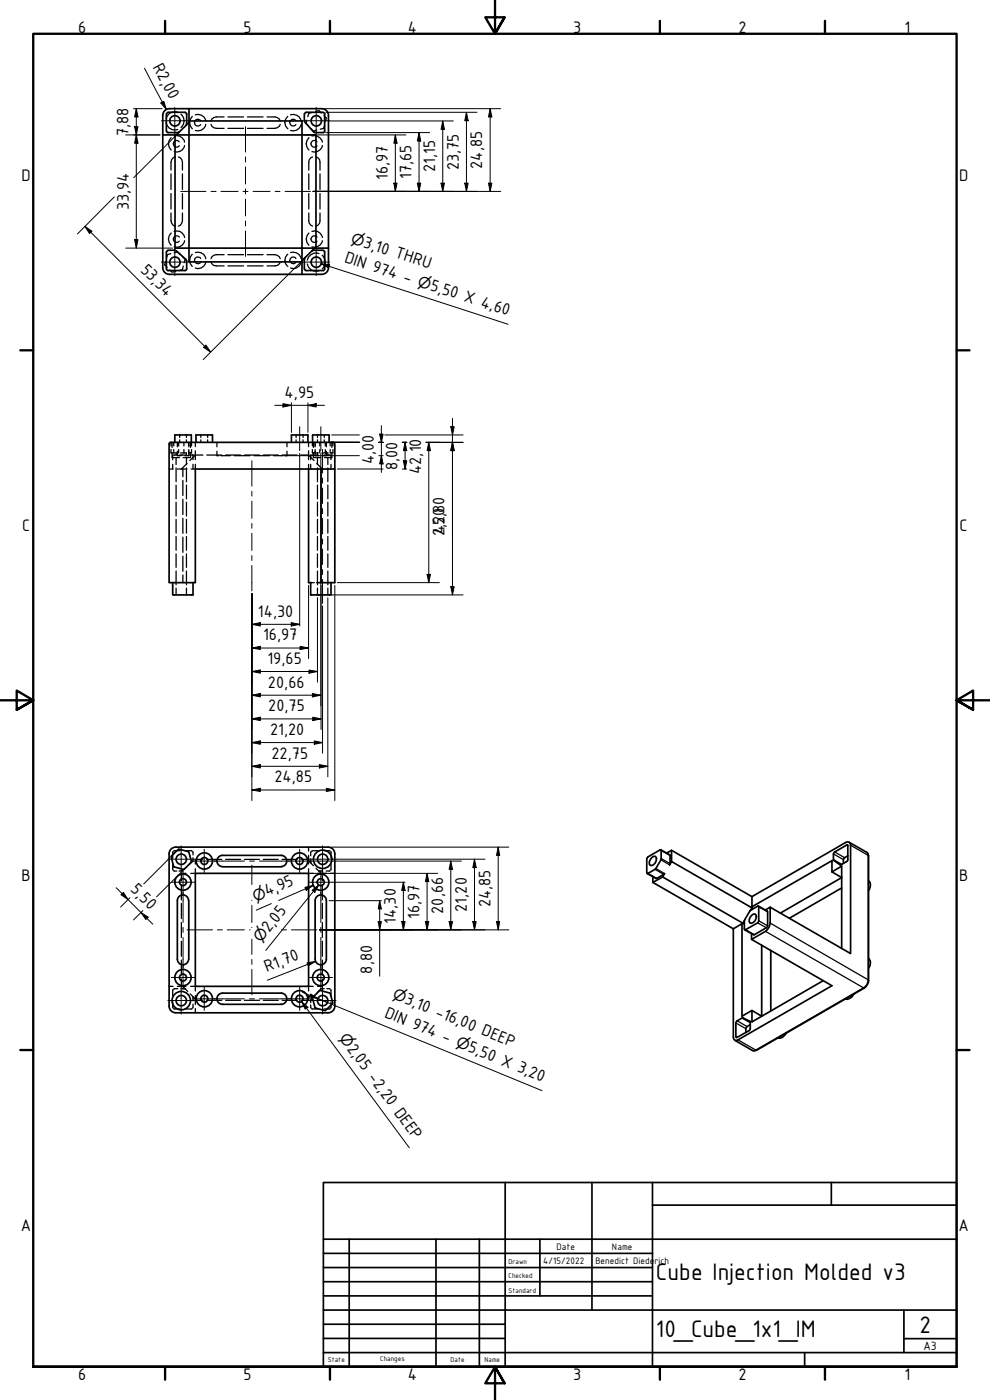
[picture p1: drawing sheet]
<svg xmlns="http://www.w3.org/2000/svg" width="297mm" height="420mm" viewBox="0 0 297 420" stroke-linecap="round" stroke-linejoin="round" font-family="sans-serif">
<!-- layer: Hidden (ISO) -->
<g fill="none" stroke="#000" stroke-width=".38">
<path d="M49.8 36.8a2.68 2.68 0 0 0 3.5 2M53.3 33.7a2.69 2.69 0 0 0-3.5 2M54.3 34.3a2.58 2.58 0 0 1 0 4M57.7 35a2.47 2.47 0 0 0 0 3.7M58.6 34.5a2.37 2.37 0 0 1 3.1 1.8M60.2 36.2l-.7-.4a1.02 1.02 0 0 0-1.1 1 1.02 1.02 0 0 0 1.1 1l.7-.4M61.7 37.3a2.34 2.34 0 0 1-3.1 1.9M63.3 37.3l.3 .6 .5 .4 3.1 .2M67.2 35.1l-3.1 .2-.5 .4-.3 .6M68.4 38.5h4.7M68.4 35.1h4.7M74.2 38.5h4.7"/>
<path d="M74.2 35.1h4.7M80.1 35.1l3.1 .2 .6 .4 .3 .6M84.1 37.3l-.3 .6-.6 .4-3.1 .2M86.4 35a2.35 2.35 0 0 0 0 3.7M87.2 34.5a2.45 2.45 0 0 1 3.2 1.8M88.8 36.2l-.2-.2a1.03 1.03 0 0 0-1.4 .1 1.03 1.03 0 0 0 0 1.4 1.03 1.03 0 0 0 1.4 .1l.2-.2M90.4 37.3a2.46 2.46 0 0 1-3.2 1.9M92.1 36l-.3 1.1 .8 .7M93.3 38.6l.7 .7 1.1-.3M93.7 33.8l-1.1 .2-.3 1M94.7 33.4l1-.2 .8 .8M97.2 34.7l.7 .7-.2 1.1"/>
<path d="M97.4 37.5l-.3 1-1 .3M51.3 52.2v4.7M51.3 58.1v4.6M51.4 41.3a2.47 2.47 0 0 0 0 3.7M52.3 40.8a2.37 2.37 0 0 1 3.1 1.9M52.5 47.1l-.6 .2-.4 .6-.2 3.1M53.5 47.1l.6 .2 .4 .6 .2 3.1M53.8 42.6l-.1-.2a.99 .99 0 0 0-1.5 .1 .99 .99 0 0 0 .2 1.4 .99 .99 0 0 0 1.4-.2M54.7 52.2v4.7M54.7 58.1v4.6M55.4 43.7a2.34 2.34 0 0 1-3.1 1.8M92.6 52.2v4.7"/>
<path d="M92.6 58.1v4.6M92.7 41.3a2.47 2.47 0 0 0 0 3.7M93.6 40.8a2.42 2.42 0 0 1 3.1 1.9M93.8 47.1l-1 .8-.2 3.1M94.9 47.1l1 .8 .1 3.1M95.1 42.6l-.1-.2a1.03 1.03 0 0 0-1.4 0 1.03 1.03 0 0 0 0 1.5 1.03 1.03 0 0 0 1.4 0l.1-.2M96 52.2v4.7M96 58.1v4.6M96.7 43.7a2.34 2.34 0 0 1-3.1 1.8M49.7 78.5l-.3 1 .8 .7M51.2 76.1l-1 .3-.2 1M51.3 63.9l.2 3.1 .4 .6 .6 .3"/>
<path d="M51.4 70a2.4 2.4 0 0 0 0 3.6M52.3 69.4a2.27 2.27 0 0 1 3.1 1.9M52.3 75.9l1-.3 .7 .8M53.8 71.2a.99 .99 0 0 0-1.5-.2 .99 .99 0 0 0 0 1.5 .99 .99 0 0 0 1.5-.1M54.7 63.9l-.2 3.1-.4 .6-.6 .3M54.8 77.1l.8 .7-.4 1M55 79.9l-.3 1-1 .3M55.4 72.2a2.34 2.34 0 0 1-3.1 1.9M57.7 76.3a2.4 2.4 0 0 0 0 3.6M58.6 75.8a2.37 2.37 0 0 1 3.1 1.8M60.2 77.6a1.01 1.01 0 0 0-1.6-.1 1.01 1.01 0 0 0 .3 1.5l.6 .2 .7-.5M61.7 78.7a2.27 2.27 0 0 1-3.1 1.7"/>
<path d="M63.3 78.7l.8 1 3.1 .1M67.2 76.4l-3.1 .2-.5 .5-.3 .5M68.4 79.8h4.7M68.4 76.4h4.7M74.2 79.8h4.7M74.2 76.4h4.7M80.1 76.4l3.1 .2 .6 .5 .3 .5M84.1 78.7l-.9 1-3.1 .1M86.4 76.3a2.29 2.29 0 0 0 0 3.6M87.2 75.8a2.45 2.45 0 0 1 3.2 1.8M88.8 77.6l-.2-.3a1.04 1.04 0 0 0-1.4 .1 1.04 1.04 0 0 0 0 1.4 1.04 1.04 0 0 0 1.4 .1l.2-.2M90.4 78.7a2.39 2.39 0 0 1-3.2 1.7"/>
<path d="M92.2 79.2a2.65 2.65 0 0 0 3.5 2.1M92.6 63.9l.2 3.1 1 .9M92.7 70a2.4 2.4 0 0 0 0 3.6M93.6 69.4a2.31 2.31 0 0 1 3.1 1.9M95.1 71.2a1 1 0 0 0-1.7 .2 1 1 0 0 0 1.1 1.3l.6-.3M95.7 76.1a2.53 2.53 0 0 0-3.5 2M96 63.9l-.1 3.1-1 .9M96.7 72.2a2.34 2.34 0 0 1-3.1 1.9M96.7 76.6a2.77 2.77 0 0 1 0 4.1M50.9 81l.7 .7 1.1-.3M51.3 132.8v1M51.3 134.9v1h.3"/>
<path d="M51.6 135.8v1.5h2.2M51.6 132.8v1.5M51.8 139.4v1.4M51.9 135.9h1.2M52 136.6h-.2v1.4M52.1 132.8v1M52.1 134.9v1M52.2 136.6h.8M52.8 135.9v.2M52.8 136.4v.2M52.8 137.3v2.1M53.2 135.4v1.4h1.2"/>
<path d="M53.2 132.8v1.3M53.6 132.8v1M53.6 134.9v1M53.7 136.6h.8M53.9 130.5v.8M53.9 132v.8M54.2 135.9h1.7v.2M54.7 136.6h1.1M55.2 132.8v1M55.2 134.9v1M55.9 130.5v.8M55.9 132v.8"/>
<path d="M55.9 136.4v.2M55.9 137.3v2.1M56.1 139.1l-1.7 1.7M56.6 132.8v1.3M56.6 134.9v1.9h-1.1M56.8 136.6h1M57.1 135.8v1.5h-2.2M57.1 132.8v1.5M57.5 132.8v1M57.5 134.9v1h-.8M57.9 136.6v1.4M57.9 139.4v1.4"/>
<path d="M58.6 139.4v1.4h-1.3M58.6 132.8v1.2M58.6 135.3v2.7M60.3 130.5v.8M60.3 132v.8M60.9 136.6h-2.3l-1.6 1.6M62 136.6h4.5M62.3 130.5v.8M62.3 132v.8M65.1 135.4v1.4h.6M65.1 132.8v1.3M66.2 136.8h3"/>
<path d="M67.7 136.6h4.5M70.3 136.8h4.7M73.3 136.6h4.6M76.2 136.8h4.7M79 136.6h4.5M82 136.8h3M84.6 136.6h4.6M86.1 135.4v1.4h-.6M86.1 132.8v1.3M88.8 130.5v.8M88.8 132v.8M90.3 136.6h2.3l1.6 1.6"/>
<path d="M90.9 130.5v.8M90.9 132v.8M92.6 132.8v1.2M92.6 135.3v2.7M92.6 139.4v1.4M93.2 139.4v1.4M93.4 136.6h-.2v1.4M93.6 136.6h1.8M93.7 134.9v1h.3M93.7 132.8v1M94 135.8v1.5h2.3M94 132.8v1.5"/>
<path d="M94.3 135.9h1.3M94.6 132.8v1.3M94.6 134.9v1.9h1.1M95.1 139.1l1.6 1.7M95.2 130.5v.8M95.2 132v.8M95.2 135.9v.2M95.2 136.4v.2M95.2 137.3v2.1M95.9 132.8v1M95.9 134.9v1M96.6 135.9h1.8v.2"/>
<path d="M97.2 136.6h1.8M97.3 130.5v.8M97.3 132v.8M97.6 132.8v1M97.6 134.9v1M97.9 135.4v1.4h-1.1M97.9 132.8v1.3M98.4 136.4v.2M98.4 137.3v2.1M99.1 134.9v1h.8v-1M99.1 132.8v1M99.2 136.6l.1 1.4"/>
<path d="M99.3 139.4v1.4M99.6 135.8v1.5h-2.3M99.6 132.8v1.5M99.9 132.8v1M50.7 140.8h1.2M52.8 140.4v4.2M52.8 145.6v4.1M52.8 150.7v4.2M52.8 155.9v4.1M53.2 140.8h1.3M54.7 140.8h1.4M54.9 140.8v2.2"/>
<path d="M54.9 144.2v4.5M54.9 149.8v4.6M54.9 155.6v4.5M55.9 140.4v4.2M55.9 145.6v4.1M55.9 150.7v4.2M55.9 155.9v4.1M95.2 140.4v4.2M95.2 145.6v4.1M95.2 150.7v4.2M95.2 155.9v4.1M98.4 140.4v4.2"/>
<path d="M98.4 145.6v4.1M98.4 150.7v4.2M98.4 155.9v4.1M52.8 161v4.1M52.8 166.2v4.1M52.8 171.4v4.1M52.8 176.5v2M54.9 161.2v4.6M54.9 166.9v4.5M54.9 172.6v2.3M55.9 161v4.1M55.9 166.2v4.1"/>
<path d="M55.9 171.4v4.1M55.9 176.5v2M93.4 174.9h.1M93.6 174.9h.7M94.9 174.9h.6M95.2 161v4.1M95.2 166.2v4.1M95.2 171.4v4.1M95.2 176.5v2M98.4 161v4.1M98.4 166.2v4.1M98.4 171.4v4.1"/>
<path d="M98.4 176.5v2M51.8 259.2l.1 2M51.9 255.6l-.1 1.9M54 255.3l-1.9 .1M55.8 255.3l1.9 .1M57.8 255.6l.1 1M57.8 258.4l-1 1M57.9 257.4v.9M60.9 257.9h-2.3v1.4M62 257.9h4.5M67.7 257.9h4.5M73.3 257.9h4.6"/>
<path d="M79 257.9h4.5M84.6 257.9h4.6M90.3 257.9h2.3M92.6 254.2v1.2M92.6 256.7v2.6M92.6 258.3l1.4 1.5M93.2 257.8l.1 1.1M93.3 255.6l-.1 1.2M93.3 259.1h.1M95.4 255.3l-1.9 .1M97.2 255.3l1.9 .1M99.3 255.6v1.9"/>
<path d="M99.3 259.2v2M52.1 261.3l.9 .1M53.7 261.4h.8M54.4 265.5v4.5M54.4 271.1v4.6M54.4 276.8v4.5M55.8 260.4l-1.1 .9M55.8 262.1h-1.4v2.3M58.6 260.7v1.4h-1.4M92.6 260.7v1.4h1.4M94.8 260.6l1.5 1.5M95.3 262.1h2.7"/>
<path d="M95.5 261.3h.1M95.8 261.3l1 .1M96.7 262.1v2.3M96.7 265.5v4.5M96.7 271.1v4.6M96.7 276.8v4.5M99.1 261.3l-1.2 .1M99.2 262.1h1.3M50.7 296h1.2M51.9 297l-.1 1.9M53.2 296h2.6M53.3 296.7l-1.2 .1"/>
<path d="M54.3 296.7l1.1 .1M54.4 282.5v4.5M54.4 288.1v4.6M54.4 293.8v2.2M54.9 296l1.4 1.5M55.6 296.8h.1M57.1 298.3l1.5 1.5M57.2 296h1.4v1.4M57.8 299v.1M57.9 299.3v1M58.6 298.8v2.7M92.6 298.8v1.4h-2.3"/>
<path d="M94 296h-1.4v1.4M94.3 298.9l-1 1.1M96.3 296.8l-1.1 1.1M96.7 293.8v2.2h-1.4M96.7 282.5v4.5M96.7 288.1v4.6M97.3 296.7l-1 .1M98 296.7l1.1 .1M99.3 297v1.9M51.8 300.7l.1 1.9M52.1 302.7l1.9 .1M57.7 302.7l-1.9 .1"/>
<path d="M57.9 301.3l-.1 1.3M58.6 302.7v1.3M58.6 300.2h2.3M62 300.2h4.5M67.7 300.2h4.5M73.3 300.2h4.6M79 300.2h4.5M84.6 300.2h4.6M93.2 301.6l.1 1M93.3 300.1l-.1 .8M93.5 302.7l1.9 .1M99.1 302.7l-1.9 .1"/>
<path d="M99.3 300.7v1.9"/>
</g>
<!-- layer: Visible (ISO) -->
<g fill="none" stroke="#000" stroke-width=".51">
<path d="M48.8 34.6v5.9h4.1M49.9 34.2v5.1M50 39.3l.5 .5M50.4 33.7h5.1M50.5 33.8l-.5 .4M50.8 32.6h45.8a2 2 0 0 1 2 2M50.8 32.6a2 2 0 0 0-2 2M53.7 39.7l-3.3 .1M53.7 39.7l-.8 .8M55.5 33.8l.5 .4v3M56 37.2l-.1 .3M56.7 36.7l-3 3"/>
<path d="M56.7 36.3h33.9v46M56.7 32.6v46h33.9M91.3 34.2v2.1M91.4 36.3l.1 .3M91.4 36.6l2.8 3.1M91.8 33.7h5.1M91.9 33.8l-.5 .4M96.9 33.8l.5 .4-.1 5.4-.4 .2-2.7-.2M98.6 34.6v45.7a2 2 0 0 1-2 2h-45.8M48.8 40.5v39.8a2 2 0 0 0 2 2M52.5 40.5v34h46.1M52.9 40.5h41.9v34"/>
<path d="M49.9 75.6v5.1M50.4 75.1h2.1M50.5 75.2l-.5 .4M52.5 75.2l.3 .1M52.8 75.2l3.1 2.8M55.9 78l.1 .4M56 78.3v2.4l-.2 .4-5.4 .1M91.3 77.8v2.9M91.5 77.4l-.1 .3M93.6 75.3l-3 2.9M93.9 75.2l-.3 .1M94 75.1h2.9"/>
<path d="M94.4 74.5l-.8 .8M96.9 75.2l.5 .4-.1 5.4-.4 .2h-5.1M50 80.7l.5 .5M91.4 80.7l.5 .5M50.7 133.3v41.6h7.9v-34.1h41.9v-7.5M52.5 132.8v-2.3h4.9v2.3M58.8 132.8v-2.3h5v2.3M87.4 132.8v-2.3h5v2.3M93.8 132.8v-2.3h4.9v2.3M100.4 133.2l-.5-.4h-48.7l-.5 .4M92.6 140.8v34.1h.8M96.3 140.8v34.1h-.8"/>
<path d="M100.5 140.8v34.1h-4.2M51.8 174.9v3.6h6.1v-3.6M93.2 174.9v3.6h6.1v-3.6M51.3 257l2.3-2.2 3 .8 .9 3.1-2.3 2.3-3.1-.9zM66.8 256.7a1.68 1.68 0 0 0-1.7 1.7 1.68 1.68 0 0 0 1.7 1.7M66.8 256.7h17.6a1.68 1.68 0 0 1 1.6 1.7 1.68 1.68 0 0 1-1.6 1.7M98.4 254.2h-45.7a2 2 0 0 0-2 2v45.7M98.5 254.2a2 2 0 0 1 2 2v45.7M194.4 257.2l3.9-2.1a5.8 5.8 0 0 1-4.1 7.1l-.1-4.5zM195.5 257.4l1-.4a1.69 1.69 0 0 1 .2 1.8 1.69 1.69 0 0 1-1.6 .9 1.71 1.71 0 0 1 .4-2.3zM198.3 255.1l2.6 1.4v3.1l.6-1 24.1 13.9-.4 .7M200 256l1.5-.8 24.1 13.9"/>
<path d="M201.5 255.2v3.4M250.4 255.7l3.9-2.2v4.8l-2.2 1.3-2-1.6v-1.7zM254.4 256.8l-1.2 .9-.2 1.4M254.8 252.8l5.3 3 .5 1.1v37.3a3.2 3.2 0 0 1-1.3 2.3l-32.3 18.7-.6 .2-.7-.1-5.2-3.1M53.2 270.3a1.68 1.68 0 0 1 1.7-1.7 1.68 1.68 0 0 1 1.7 1.7M53.2 270.3v17.6a1.68 1.68 0 0 0 1.7 1.6 1.68 1.68 0 0 0 1.7-1.6M56.6 270.3v17.6M58.6 262.1h34v33.9h-34zM66.8 260.1h17.6M94.6 270.3v17.6a1.68 1.68 0 0 0 1.6 1.6 1.68 1.68 0 0 0 1.7-1.6v-17.6M94.6 270.3a1.68 1.68 0 0 1 1.6-1.7 1.68 1.68 0 0 1 1.7 1.7M194.2 262.2l2.6 1.4 2.6-1.4-.6 1 24.1 13.9 .4-.8"/>
<path d="M195.9 264.8l24.1 13.9v32.6l.5 .9 .9-.1 28.2-16.3-24.1-13.9 4.2-2.4a3.5 3.5 0 0 0 1.4-2.5v-4.7M195.9 263.1v1.7l2.9-1.6M222.6 277.2v27.8l3-1.7M222.6 277.2l-2.6 1.5M222.6 277.2h.7M223.3 276.8l-.4 .3M225 273.4l2.6-1.5v4.7l-4.1 2.5a5.6 5.6 0 0 1 1.5-5.7zM225.5 274.7l1-.4a1.7 1.7 0 0 1 .2 1.8 1.7 1.7 0 0 1-1.7 .9 1.71 1.71 0 0 1 .5-2.3zM225.6 269.1l28.1-16.3 .6-.2 .8 .5 .1 33.1-24.1-13.9M225.6 269.1v3M225.6 272.5v.5M227.6 271.9l2.7 1.8-.1 4.5-3.9 2.3-2.8-1.4"/>
<path d="M231.1 272.3l-1.5 .8M249.6 261.7v-3.4l-24 13.8 .3 .6M249.6 261.7l2.9-1.8v24.7M249.6 261.7l2.9 1.7-18.4 10.6M252.5 266.5l-15.6 9.1M260.6 264.3a1.63 1.63 0 0 1 .4 2.1l-.4 .9M66.8 298a1.68 1.68 0 0 0-1.7 1.7 1.68 1.68 0 0 0 1.7 1.7M66.8 298h17.6a1.68 1.68 0 0 1 1.6 1.7 1.68 1.68 0 0 1-1.6 1.7h-17.6M93.7 299.4l2.2-2.2 3.2 .8 .8 3.1-2.3 2.2-3-.8zM225.5 280.2v1.7M228.5 283.7v21.3l-2.9-1.7v3.4l21.4-12.4M231.3 285.2v18.2"/>
<path d="M256.2 298.3a2.25 2.25 0 0 1-2.5 1.5M260.6 287.7a1.86 1.86 0 0 1 0 2.9M50.7 302a2 2 0 0 0 2 2h45.7M100.5 302a2 2 0 0 1-2 2M220.9 306.6l2-1.1 2.1 1v2.5l-4.1 2.4zM225.1 307.5l-1.2 .8-.1 1.6M236 310a2.17 2.17 0 0 1-2.6 1.4"/>
<circle cx="52.5" cy="36.3" r="1.56"/>
<circle cx="94.9" cy="36.3" r="1.56"/>
<circle cx="52.5" cy="78.7" r="1.56"/>
<circle cx="94.9" cy="78.7" r="1.56"/>
<circle cx="54.4" cy="257.9" r="1.56"/>
<circle cx="61.3" cy="258.4" r="1.05"/>
<circle cx="61.3" cy="258.4" r="2.44"/>
<circle cx="89.9" cy="258.4" r="1.05"/>
<circle cx="89.9" cy="258.4" r="2.44"/>
<circle cx="96.8" cy="257.9" r="2.76"/>
<circle cx="96.8" cy="257.9" r="1.56"/>
<circle cx="54.9" cy="264.7" r="1.05"/>
<circle cx="54.9" cy="264.7" r="2.44"/>
<circle cx="96.2" cy="264.7" r="1.05"/>
<circle cx="96.2" cy="264.7" r="2.44"/>
<circle cx="54.9" cy="293.4" r="1.05"/>
<circle cx="54.9" cy="293.4" r="2.44"/>
<circle cx="61.3" cy="299.7" r="1.05"/>
<circle cx="61.3" cy="299.7" r="2.44"/>
<circle cx="89.9" cy="299.7" r="1.05"/>
<circle cx="89.9" cy="299.7" r="2.44"/>
<circle cx="96.2" cy="293.4" r="1.05"/>
<circle cx="96.2" cy="293.4" r="2.44"/>
<circle cx="54.4" cy="300.3" r="2.76"/>
<circle cx="54.4" cy="300.3" r="1.56"/>
<circle cx="96.8" cy="300.3" r="1.56"/>
</g>
<!-- layer: Visible Narrow (ISO) -->
<g fill="none" stroke="#000" stroke-width=".38">
<path d="M198.3 258l2.6 1.6M198.4 257.7l2.6 1.5M198.4 255.2l2.6 1.6M250.1 256.3l2.9 1.7M250.1 258l2.5 1.4M250.2 258.2l2.2 1.3M250.4 255.7l3 1.7M252.1 259.6h.1M254.1 253.6l.3 .2M255.2 253.7l5.3 3M260.1 255.8l.4 .9M260.5 256.7l.1 .2"/>
<path d="M260.5 256.7v37.3M194.4 262.1l2.6 1.5M196.5 260.9l2.6 1.5M196.8 260.6l2.6 1.6M223.7 279l2.6 1.5M227.3 277l2.6 1.4M227.6 276.3l2.7 1.6M227.6 272.1l2.7 1.6M229.7 279.5l29.4 17M231.1 277l29.4 17M259.1 296.5h.2M259.1 296.5l-32.3 18.6"/>
<path d="M260.5 294a2.81 2.81 0 0 1-1.4 2.5M260.5 294l.1 .2M220.8 311.1l.4 .2M220.8 307l3 1.7M221.2 306.4l3 1.7M221.4 312.1l5.4 3M222.6 305.5l2.5 1.4M222.9 305.5l2.2 1.3M225 306.5h.1M226.8 315.1l-1.1 .2M226.8 315.1l.2 .1"/>
</g>
<!-- layer: Hidden (ISO) -->
<circle cx="57.9" cy="136.6" r=".19" fill="#000"/>
<!-- layer: Border (ISO) -->
<g fill="none" stroke="#000" stroke-width=".7">
<path d="M49.5 6.3v3.8M99 6.3v3.8M148.5 .2v9.9l-2.9-4.9h5.8l-2.9 4.9 2.9-4.9M198 6.3v3.8M247.5 6.3v3.8M6.1 105.1h3.9M287 105.1h3.9M0 210.2h10l-5-3v5.8l5-2.8-5 2.8M297 210.2h-10l5-3v5.8l-5-2.8 5 2.8M6.1 315.1h3.9M287 315.1h3.9M10 410.2v-400.1h277v400.1h-277h277"/>
<path d="M49.5 410.2v3.9M99 410.2v3.9M151.4 415.1l-2.9-4.9 2.9 4.9h-5.8l2.9-4.9v10M198 410.2v3.9M247.5 410.2v3.9"/>
</g>
<!-- layer: Title (ISO) -->
<g fill="none" stroke="#000" stroke-width=".51">
<path d="M97 354.9h190v55.3h-190zM151.6 354.9v55.3M177.6 354.9v38.3M195.8 354.9v55.3M249.4 354.9v6.8M97 376.2h98.8M97 371.9h190M104.8 371.9v38.3M130.8 371.9v38.3M143.8 371.9v38.3M162 371.9v17M195.8 361.7h91.2"/>
<path d="M97 380.4h98.8M97 384.7h98.8M97 388.9h98.8M97 393.2h190M97 397.4h54.6M271.2 393.2v12.7M97 405.9h190M97 401.7h54.6M241.4 405.9v4.3M271.2 401.7h15.8"/>
</g>
<!-- layer: Centerline (ISO) -->
<g fill="none" stroke="#000" stroke-width=".3">
<path d="M73.7 38v7.6M54.2 57.4h7.6M63.3 57.4h1.5M66.3 57.4h5.1M72.9 57.4h1.5M73.7 47.1v1.5M73.7 50.1v5.1M73.7 56.7v1.5M73.7 59.7v5.1M75.9 57.4h5.1M82.5 57.4h1.5M85.5 57.4h7.7"/>
<path d="M73.7 66.3v1.5M73.7 69.3v7.6M75.6 138.3v7.6M89.9 128.1v7.1M96.3 128.1v7.1M96.8 134.9v7.1M75.6 147.4v1.5M75.6 150.4v5.2M75.6 157.1v1.4M96.8 143.5v1.5M96.8 146.5v4.6M96.8 152.6v1.6"/>
<path d="M96.8 155.6v4.7M75.6 160.1v5.1M75.6 166.7v1.5M75.6 169.7v7.6M96.8 161.8v1.5M96.8 164.8v4.6M96.8 170.9v1.5M96.8 173.9v7.2M64.3 258.4h9M74.9 258.4h1.4M75.6 259.6v5.9M77.9 258.4h9"/>
<path d="M54.9 267.8v9M54.9 278.3v1.5M56.1 279.1h7.7M65.2 279.1h1.5M68.2 279.1h5.1M74.9 279.1h.2M75.6 270.2h.1M75.6 271.7v5.1M75.6 278.3v.1M84.5 279.1h1.5M87.4 279.1h7.7M96.3 267.8v9"/>
<path d="M96.3 278.3v1.5M54.9 281.3v9.1M64.3 299.8h9M74.9 299.8h1.4M75.6 281.9v4.5M75.6 288v1.4M75.6 290.9v7.7M77.9 299.8h9M96.3 281.3v9.1"/>
</g>
<!-- layer: Center Mark (ISO) -->
<g fill="none" stroke="#000" stroke-width=".3">
<path d="M48.5 36.2h8M52.5 32.2v8.1M90.8 36.2h8.1M94.9 32.2v8.1M48.5 78.7h8M52.5 74.6v8.1M90.8 78.7h8.1M94.9 74.6v8.1M50.4 257.9h8M54.4 253.9v8M57.8 258.4h7M61.3 254.9v7"/>
<path d="M86.4 258.4h7M89.9 254.9v7M92.7 257.9h8.1M96.8 253.9v8M51.4 264.8h7.1M54.9 261.2v7.1M92.7 264.8h7.1M96.3 261.2v7.1M51.4 293.3h7.1M54.4 296.2v8.1M54.9 289.9v7M57.8 299.8h7"/>
<path d="M61.3 296.2v7.1M86.4 299.8h7M89.9 296.2v7.1M92.7 293.3h7.1M96.3 289.9v7M96.8 296.2v8.1M50.4 300.3h8M92.7 300.3h8.1"/>
</g>
<!-- layer: Dimension (ISO) -->
<g fill="none" stroke="#000" stroke-width=".3">
<path d="M40.1 32.6h8.5M40.4 38h1l-.5 2.5zM40.9 32.6l.5 2.5h-1zM40.9 32.6v41.9M43.4 20.5l6.5 12.4M48.3 30.9l.8-.5 .8 2.5zM97.3 32.6h52.9M97.7 39.8h31.2M97.7 33.7h45.4M98.9 36.3h37.1M125.7 39.8l.5 2.5h-1zM125.7 39.8v17.6"/>
<path d="M132.8 36.3l.5 2.5h-1zM132.8 36.3v21.1M140 33.7l.5 2.5h-1.1zM140 33.7v23.7M147.1 32.6l.5 2.5h-1zM147.1 32.6v24.8M34.3 59.1l-11.1 11.1M37.7 40.5h10.3M40.9 40.5l.5 2.5h-1zM53.2 40.2l-13.1 13.1M91.4 40.5h30.4M93.9 57.4h56.3"/>
<path d="M118.2 55h.9l-.5 2.4zM118.6 40.5l.5 2.5h-.9zM118.6 40.5v16.9M125.2 55h1l-.5 2.4zM132.3 55h1l-.5 2.4zM139.4 55h1.1l-.5 2.4zM146.6 55h1l-.5 2.4zM25.5 67.9l2.1 1.5-.7 .7zM25.5 67.9l37.7 37.7M37.7 74.5h14.1M40.4 71.9h1l-.5 2.6zM90.9 78l-29.9 29.9"/>
<path d="M61.1 104.2l.7-.7 1.4 2.1zM82.4 121.6h14.9M84.9 121.1l2.5 .5-2.5 .6zM85.2 136.8h11.5M87.4 120.9v8.9M89.9 136.1v51.8M92.4 121.6l2.5-.5v1.1zM92.4 120.9v8.9M96.3 136.1v75.7M96.9 136.8h10.9M99.3 132.8h8.5M99.5 130.5h8.3"/>
<path d="M113.7 132.8h1.2M113.7 136.8h1.2M113.9 130.3h1l-.5 2.5zM114.4 136.8l.5 2.4h-1zM114.4 127.7v14.1M115.4 130.5h23.5M120.7 132.8h1.3M121 138.3h1l-.5 2.5zM121.5 132.8l.5 2.4h-1zM121.5 132.8v8M127.8 132.8h11.1M128.7 132.8l.5 2.4h-1.1z"/>
<path d="M128.7 132.8v42.1M135.3 128.1h1l-.5 2.4zM135.8 132.8l.5 2.4h-1zM135.8 125.6v52.9M101.2 140.8h13.7M120.7 140.8h1.3M75.6 178.2v62.1M92.6 175.7v22M95.2 179.4v25.3M96.3 175.7v43.2M98.4 179.4v53.8M99.6 178.5h39.3"/>
<path d="M100.5 175.7v64.6M101.2 174.9h30.6M128.1 172.4h1.1l-.5 2.5zM135.3 176.1h1l-.5 2.4zM75.6 187.4l2.5-.5v1zM75.6 194.5l2.5-.5v.9zM75.6 187.4h14.3M75.6 194.5h17M87.4 186.9l2.5 .5-2.5 .5zM90 194l2.6 .5-2.6 .4zM96.8 181.8v44.2M75.6 201.5l2.5-.4v.9z"/>
<path d="M75.6 208.6l2.5-.5v1zM75.6 215.8l2.5-.6v1.1zM75.6 201.5h19.6M75.6 208.6h20.7M75.6 215.8h20.7M92.7 201.1l2.5 .4-2.5 .5zM93.7 208.1l2.6 .5-2.6 .5zM93.9 215.2l2.4 .6-2.4 .5zM75.6 222.9l2.5-.5v1zM75.6 230l2.5-.5v1zM75.6 237.1l2.5-.5v.9zM75.6 222.9h21.2"/>
<path d="M75.6 230h22.8M75.6 237.1h24.9M94.3 222.4l2.5 .5-2.5 .5zM95.8 229.5l2.6 .5-2.6 .5zM97.9 236.6l2.6 .5-2.6 .4zM50.4 258l-7.3 7.3M50.7 257.6l-.1 .2M93.4 258.4h3.3M96.9 258.4h41.5M99.3 254.2h53.4M100.8 257.9h44.7M135.3 258.4l.5 2.5h-1.1z"/>
<path d="M135.3 258.4v20.7M142.4 257.9l.5 2.5h-1zM142.4 257.9v21.2M149.5 254.2l.4 2.5h-.9zM149.5 254.2v24.9M34.9 266.4l10.9 10.9M37 267.8l1.4 2.2-2.1-1.5zM39 269.4l-2.8 2.8M42.3 273.9l2.1 1.4-.6 .6zM42.9 273.3l-2.8 2.8M51.4 264.8l-4.4 4.4M54.3 261.9l-2.8 2.7"/>
<path d="M54.7 261.5l-.2 .2M81.4 271.2l-4.5 2M91.5 266.3l2.5-.6-2.1 1.5zM93.3 262.1h2.8M93.7 267.2l1.9-1.6-1.2 2.2zM94 265.7l-10.4 4.5M95.6 265.6l-15.8 19.6M95.9 279.1h.2M96.3 279.1h56.4M96.3 262.1h35M98.7 270.3h15.7M99.8 264.8h21.7"/>
<path d="M113.5 276.6h.9l-.5 2.5zM113.9 270.3l.5 2.5h-.9zM113.9 270.3v22.7M120.5 276.6h1l-.5 2.5zM121 264.8l.5 2.5h-1zM121 264.8v14.3M127.6 276.6h1.1l-.6 2.5zM128.1 262.1l.6 2.5h-1.1zM128.1 262.1v17M134.7 276.6h1.1l-.5 2.5zM141.9 276.6h1l-.5 2.5zM149 276.6h.9l-.4 2.5z"/>
<path d="M92.1 289l2.6-.5-2.2 1.4zM94.7 288.5l-14.5 5.7"/>
</g>
<g fill="#000">
<path d="M40.4 38h1l-.5 2.5z" fill-rule="evenodd"/>
<path d="M40.9 32.6l.5 2.5h-1z" fill-rule="evenodd"/>
<path d="M48.3 30.9l.8-.5 .8 2.5z" fill-rule="evenodd"/>
<path d="M132.8 36.3l.5 2.5h-1z" fill-rule="evenodd"/>
<path d="M140 33.7l.5 2.5h-1.1z" fill-rule="evenodd"/>
<path d="M147.1 32.6l.5 2.5h-1z" fill-rule="evenodd"/>
<path d="M40.9 40.5l.5 2.5h-1z" fill-rule="evenodd"/>
<path d="M118.2 55h.9l-.5 2.4z" fill-rule="evenodd"/>
<path d="M118.6 40.5l.5 2.5h-.9z" fill-rule="evenodd"/>
<path d="M125.2 55h1l-.5 2.4z" fill-rule="evenodd"/>
<path d="M125.7 39.8l.5 2.5h-1z" fill-rule="evenodd"/>
<path d="M132.3 55h1l-.5 2.4z" fill-rule="evenodd"/>
<path d="M139.4 55h1.1l-.5 2.4z" fill-rule="evenodd"/>
<path d="M146.6 55h1l-.5 2.4z" fill-rule="evenodd"/>
<path d="M25.5 67.9l2.1 1.5-.7 .7z" fill-rule="evenodd"/>
<path d="M40.4 71.9h1l-.5 2.6z" fill-rule="evenodd"/>
<path d="M61.1 104.2l.7-.7 1.4 2.1z" fill-rule="evenodd"/>
<path d="M84.9 121.1l2.5 .5-2.5 .6z" fill-rule="evenodd"/>
<path d="M92.4 121.6l2.5-.5v1.1z" fill-rule="evenodd"/>
<path d="M113.9 130.3h1l-.5 2.5z" fill-rule="evenodd"/>
<path d="M114.4 136.8l.5 2.4h-1z" fill-rule="evenodd"/>
<path d="M121 138.3h1l-.5 2.5z" fill-rule="evenodd"/>
<path d="M121.5 132.8l.5 2.4h-1z" fill-rule="evenodd"/>
<path d="M128.7 132.8l.5 2.4h-1.1z" fill-rule="evenodd"/>
<path d="M135.3 128.1h1l-.5 2.4z" fill-rule="evenodd"/>
<path d="M135.8 132.8l.5 2.4h-1z" fill-rule="evenodd"/>
<path d="M135.8 132.8l.5 2.4h-1z" fill-rule="evenodd"/>
<path d="M128.1 172.4h1.1l-.5 2.5z" fill-rule="evenodd"/>
<path d="M135.3 176.1h1l-.5 2.4z" fill-rule="evenodd"/>
<path d="M75.6 187.4l2.5-.5v1z" fill-rule="evenodd"/>
<path d="M75.6 194.5l2.5-.5v.9z" fill-rule="evenodd"/>
<path d="M87.4 186.9l2.5 .5-2.5 .5z" fill-rule="evenodd"/>
<path d="M90 194l2.6 .5-2.6 .4z" fill-rule="evenodd"/>
<path d="M75.6 201.5l2.5-.4v.9z" fill-rule="evenodd"/>
<path d="M75.6 208.6l2.5-.5v1z" fill-rule="evenodd"/>
<path d="M75.6 215.8l2.5-.6v1.1z" fill-rule="evenodd"/>
<path d="M92.7 201.1l2.5 .4-2.5 .5z" fill-rule="evenodd"/>
<path d="M93.7 208.1l2.6 .5-2.6 .5z" fill-rule="evenodd"/>
<path d="M93.9 215.2l2.4 .6-2.4 .5z" fill-rule="evenodd"/>
<path d="M75.6 222.9l2.5-.5v1z" fill-rule="evenodd"/>
<path d="M75.6 230l2.5-.5v1z" fill-rule="evenodd"/>
<path d="M75.6 237.1l2.5-.5v.9z" fill-rule="evenodd"/>
<path d="M94.3 222.4l2.5 .5-2.5 .5z" fill-rule="evenodd"/>
<path d="M95.8 229.5l2.6 .5-2.6 .5z" fill-rule="evenodd"/>
<path d="M97.9 236.6l2.6 .5-2.6 .4z" fill-rule="evenodd"/>
<path d="M149.5 254.2l.4 2.5h-.9z" fill-rule="evenodd"/>
<path d="M37 267.8l1.4 2.2-2.1-1.5z" fill-rule="evenodd"/>
<path d="M42.3 273.9l2.1 1.4-.6 .6z" fill-rule="evenodd"/>
<path d="M91.5 266.3l2.5-.6-2.1 1.5z" fill-rule="evenodd"/>
<path d="M93.7 267.2l1.9-1.6-1.2 2.2z" fill-rule="evenodd"/>
<path d="M113.5 276.6h.9l-.5 2.5z" fill-rule="evenodd"/>
<path d="M113.9 270.3l.5 2.5h-.9z" fill-rule="evenodd"/>
<path d="M120.5 276.6h1l-.5 2.5z" fill-rule="evenodd"/>
<path d="M121 264.8l.5 2.5h-1z" fill-rule="evenodd"/>
<path d="M127.6 276.6h1.1l-.6 2.5z" fill-rule="evenodd"/>
<path d="M128.1 262.1l.6 2.5h-1.1z" fill-rule="evenodd"/>
<path d="M134.7 276.6h1.1l-.5 2.5z" fill-rule="evenodd"/>
<path d="M135.3 258.4l.5 2.5h-1.1z" fill-rule="evenodd"/>
<path d="M141.9 276.6h1l-.5 2.5z" fill-rule="evenodd"/>
<path d="M142.4 257.9l.5 2.5h-1z" fill-rule="evenodd"/>
<path d="M149 276.6h.9l-.4 2.5z" fill-rule="evenodd"/>
<path d="M92.1 289l2.6-.5-2.2 1.4z" fill-rule="evenodd"/>
</g>
<!-- layer: Symbol (ISO) -->
<path d="M96.3 79.2l2.6 .2-.3 1zM96.3 79.2l56.2 18.1M90.7 297.8l4.7 1.9M93.2 298.3l2.2 1.4-2.6-.5zM95.4 299.7l67.2 27.6M95.4 299.7l2.8 1.1M90.5 300.6l1.9 1.7-.8 .6zM90.5 300.6l32.3 43.9" fill="none" stroke="#000" stroke-width=".3"/>
<g fill="#000">
<path d="M96.3 79.2l2.6 .2-.3 1z" fill-rule="evenodd"/>
<path d="M93.2 298.3l2.2 1.4-2.6-.5z" fill-rule="evenodd"/>
<path d="M90.5 300.6l1.9 1.7-.8 .6z" fill-rule="evenodd"/>
</g>
<g font-size="7.7">
<text x="196.8" y="384.3">Cube Injection Molded v3</text>
<text x="196.8" y="401.3">10_Cube_1x1_IM</text>
<text x="275.8" y="400">2</text>
</g>
<g font-size="5.4">
<text x="23.5" y="9.8">6</text>
<text x="73" y="9.8">5</text>
<text x="122.4" y="9.8">4</text>
<text x="172" y="9.8">3</text>
<text x="221.6" y="9.8">2</text>
<text x="271.4" y="9.8">1</text>
<text x="45.8" y="20.2" transform="rotate(62 45.8 20.2)">R2,00</text>
<text x="38.5" y="40.8" transform="rotate(-90 38.5 40.8)">7,88</text>
<text x="123.4" y="53.8" transform="rotate(-90 123.4 53.8)">17,65</text>
<text x="130.6" y="51.7" transform="rotate(-90 130.6 51.7)">21,15</text>
<text x="137.7" y="51.1" transform="rotate(-90 137.7 51.1)">23,75</text>
<text x="144.7" y="50.7" transform="rotate(-90 144.7 50.7)">24,85</text>
<text x="6.5" y="54.4">D</text>
<text x="116.3" y="54.1" transform="rotate(-90 116.3 54.1)">16,97</text>
<text x="287.8" y="54.4">D</text>
<text x="38.6" y="63.2" transform="rotate(-90 38.6 63.2)">33,94</text>
<text x="108.8" y="74.1" transform="rotate(18 108.8 74.1)">3,10 THRU</text>
<text x="41.9" y="81.2" transform="rotate(45 41.9 81.2)">53,34</text>
<text x="103.1" y="78.7" transform="rotate(18 103.1 78.7)">DIN 974 -</text>
<text x="128.8" y="87" transform="rotate(18 128.8 87)">5,50 X 4,60</text>
<text x="85.4" y="119.4">4,95</text>
<text x="112.1" y="139.3" transform="rotate(-90 112.1 139.3)">4,00</text>
<text x="119.3" y="141.2" transform="rotate(-90 119.3 141.2)">8,00</text>
<text x="126.4" y="142.2" transform="rotate(-90 126.4 142.2)">42,10</text>
<text x="6.6" y="159.4">C</text>
<text x="133.4" y="160.8" transform="rotate(-90 133.4 160.8)">2,20</text>
<text x="133.4" y="160.3" transform="rotate(-90 133.4 160.3)">45,80</text>
<text x="287.9" y="159.4">C</text>
<text x="77.4" y="185.1">14,30</text>
<text x="78.9" y="192.1">16,97</text>
<text x="80.3" y="199.2">19,65</text>
<text x="80.4" y="206.4">20,66</text>
<text x="80.5" y="213.5">20,75</text>
<text x="81" y="220.6">21,20</text>
<text x="81.5" y="227.7">22,75</text>
<text x="82.4" y="234.7">24,85</text>
<text x="6.5" y="264.4">B</text>
<text x="39" y="267.3" transform="rotate(45 39 267.3)">5,50</text>
<text x="80.2" y="269" transform="rotate(-23 80.2 269)">4,95</text>
<text x="287.8" y="264.4">B</text>
<text x="125.9" y="275.8" transform="rotate(-90 125.9 275.8)">16,97</text>
<text x="133" y="274.2" transform="rotate(-90 133 274.2)">20,66</text>
<text x="140.1" y="273.7" transform="rotate(-90 140.1 273.7)">21,20</text>
<text x="147.1" y="272.3" transform="rotate(-90 147.1 272.3)">24,85</text>
<text x="80.8" y="280" transform="rotate(-51 80.8 280)">2,05</text>
<text x="118.7" y="277.3" transform="rotate(-90 118.7 277.3)">14,30</text>
<text x="80.1" y="291.8" transform="rotate(-22 80.1 291.8)">R1,70</text>
<text x="111.6" y="292.2" transform="rotate(-90 111.6 292.2)">8,80</text>
<text x="115.2" y="305.2" transform="rotate(22 115.2 305.2)">DIN 974 -</text>
<text x="121.2" y="301" transform="rotate(22 121.2 301)">3,10 -16,00 DEEP</text>
<text x="104" y="314.7" transform="rotate(54 104 314.7)">2,05 -2,20 DEEP</text>
<text x="140.2" y="315.4" transform="rotate(22 140.2 315.4)">5,50 X 3,20</text>
<text x="6.3" y="369.4">A</text>
<text x="287.6" y="369.4">A</text>
<text x="23.5" y="414.1">6</text>
<text x="73" y="414.1">5</text>
<text x="122.4" y="414.1">4</text>
<text x="172" y="414.1">3</text>
<text x="221.6" y="414.1">2</text>
<text x="271.4" y="414.1">1</text>
</g>
<g font-size="4.6">
<text x="105" y="72.9" transform="rotate(18 105 72.9)">⌀</text>
<text x="125.1" y="85.8" transform="rotate(18 125.1 85.8)">⌀</text>
<text x="76.6" y="270.6" transform="rotate(-23 76.6 270.6)">⌀</text>
<text x="78.3" y="283.1" transform="rotate(-51 78.3 283.1)">⌀</text>
<text x="117.5" y="299.5" transform="rotate(22 117.5 299.5)">⌀</text>
<text x="101.7" y="311.6" transform="rotate(54 101.7 311.6)">⌀</text>
<text x="136.6" y="313.9" transform="rotate(22 136.6 313.9)">⌀</text>
</g>
<text font-size="3.9" x="277.1" y="405.1">A3</text>
<g font-size="3">
<text x="167" y="375.1">Date</text>
<text x="183.6" y="375.1">Name</text>
<text x="163" y="379.4">4/15/2022</text>
<text x="178.6" y="379.4">Benedict Diede</text>
<text x="196.4" y="379.4">rich</text>
</g>
<g font-size="2.3">
<text x="152.6" y="379.4">Drawn</text>
<text x="152.6" y="383.6">Checked</text>
<text x="152.6" y="387.9">Standard</text>
<text x="98.4" y="408.8">State</text>
<text x="114.1" y="408.5">Changes</text>
<text x="135.2" y="408.8">Date</text>
<text x="145.4" y="408.8">Name</text>
</g>
</svg>
